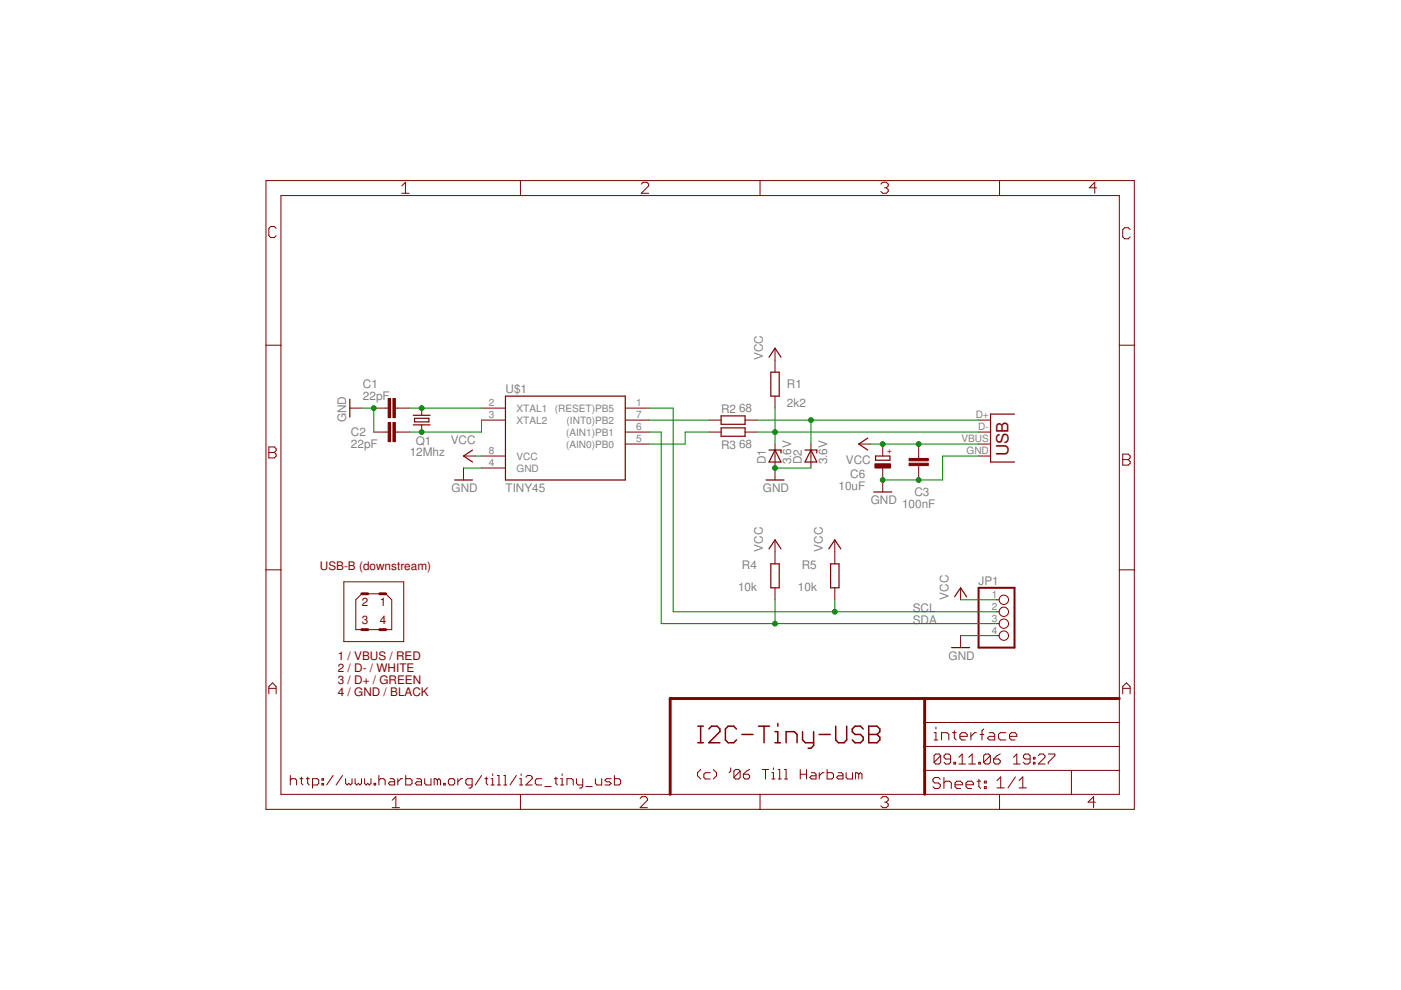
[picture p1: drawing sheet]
<svg xmlns="http://www.w3.org/2000/svg" width="297mm" height="210mm" viewBox="0 0 297 210" stroke-linecap="round" stroke-linejoin="round" font-family="sans-serif">
<g fill="none" stroke="#800000" stroke-width=".21">
<path d="M56.4 38.3h184.1v133.3h-184.1zM85.2 39.4l.8-.7v2.3M110.3 38.3v3.2M136 39l.4-.3h.7l.4 .3v.4l-1.5 1.6h1.5M161.1 38.3v3.2M186.8 39l.4-.3h.7l.4 .3v.4l-.4 .4M187.5 39.8h.4M187.9 39.8l.4 .4v.4l-.4 .4h-.7l-.4-.4M211.9 38.3v3.2M232.5 39.8h-1.6l1.2-1.1v2.3M58.5 48.4l-.3-.4h-.8l-.4 .4v1.6l.4 .4h.8l.3-.4M59.6 41.5h177.7v126.9h-177.7z"/>
<path d="M85.2 41h1.5M239.6 48.7l-.4-.4h-.8l-.4 .4v1.5l.4 .4h.8l.4-.4M56.4 73.2h3.2M164.3 73.8v5.1M237.3 73.2h3.2M57 94.8h1.2l.3 .3v.4l-.3 .4 .3 .4v.4l-.3 .4h-1.2zM57 95.9h1.2M74.2 86.5h2.5M79.2 91.6h3.1M79.2 86.5h3.1M83.8 91.6h3.1M83.8 86.5h3.1"/>
<path d="M89.4 86.5v1.6M89.4 90.1v1.5M98.3 96.7h2.5M98.3 99.2v2.6M102.1 89.1h5.1M102.1 96.7h5.1M102.1 86.5h5.1M102.1 99.2h5.1M132.6 89.1h5M132.6 91.6h5M132.6 94.1h5M132.6 86.5h5"/>
<path d="M150.3 89.1h2.6M150.3 91.6h2.6M158 89.1h2.5M158 91.6h2.5M164.3 84v2.5M164.3 94.1v7.7M171.9 94.1v5.1M182.1 94.1h2.5M187.2 94.1v2.6M187.2 99.2v5.1M194.8 94.1v3.1M194.8 98.7v3.1"/>
<path d="M207.5 89.1h2.5M207.5 91.6h2.5M207.5 94.1h2.5M207.5 96.7h2.5M238 96.3h1.2l.4 .4v.4l-.4 .4 .4 .3v.4l-.4 .4h-1.2zM238 97.5h1.2M164.3 114.5v5M177 114.5v5M56.4 120.8h3.2M72.9 123.4h12.7v12.6h-12.7zM76.7 125.9l-1.3 1.3v6.3h1.3M78 125.9h2.5"/>
<path d="M78 133.5h2.5M81.8 125.9l1.3 1.3v6.3h-1.3M164.3 124.6v2.6M177 124.6v2.6M203.7 124.6v2.6M203.7 134.8v2.5M211.3 127.2h.5M211.3 129.7h.5M211.3 132.2h.5M211.3 134.8h.5M237.3 120.8h3.2M57 147.1v-1.5l.8-.8 .7 .8v1.5"/>
<path d="M57 145.9h1.5M196 158.3h41.3M196 153.2h41.3M198.1 155.3h.3v1.6M198.1 156.9h.7M198.4 154.2v.4M199.6 156.9v-1.6h1.2l.4 .4v1.2M202 155.3h.7M202.3 154.9v1.6l.4 .4M203.5 156.1h1.6v-.4l-.4-.4h-.8l-.4 .4v.8l.4 .4h.8M205.8 155.3v1.6M207 155.3h-.4l-.8 .8"/>
<path d="M207.8 155.7h.8M208.6 154.6l-.4 .3v2M209.7 155.3h.8l.4 .4v1.2h-1.2l-.3-.4 .3-.4h1.2M212.1 159.9l-.7 .3-.7 .7M213.3 155.3h-1.2l-.4 .4v.8l.4 .4h1.2M214 156.1h1.6v-.4l-.4-.4h-.8l-.4 .4v.8l.4 .4h.8M222.2 159.9h1.4v.3l-1.4 1.4v.4M238 145.9h1.6M238 147.1v-1.5l.8-.8 .8 .8v1.5M61.6 164.4v2M61.6 165.4l.3-.3h.7l.3 .3v1M63.6 165.1h.6"/>
<path d="M63.9 164.8v1.3l.3 .3M64.9 165.1h.7M65.2 164.8v1.3l.4 .3M66.3 166.4h.9l.4-.3v-.7l-.4-.3h-.9v2M68.3 165.1h.3v.3h-.3zM68.3 166.1h.3v.3h-.3zM70.6 164.4l-1.3 2M72.6 164.4l-1.3 2M73.3 165.1v1l.3 .3 .4-.3 .3 .3 .3-.3v-1M75.3 165.1v1l.3 .3 .4-.3 .3 .3 .3-.3v-1M77.3 165.1v1l.3 .3 .4-.3 .3 .3 .4-.3v-1M79.3 166.1h.4v.3h-.4z"/>
<path d="M80.3 165.4l.4-.3h.6l.4 .3v1M80.3 164.4v2M82.7 165.1h.6l.4 .3v1h-1l-.4-.3 .4-.3h1M83.1 171.2h1.6M83.1 169.7l.8-.8v2.3M84.3 165.1v1.3M85.3 165.1h-.3l-.7 .7M86 164.4v2h1l.4-.3v-.7l-.4-.3h-1M88.4 165.1h.6l.4 .3v1h-1l-.4-.3 .4-.3h1M90 165.1v1l.4 .3h1v-1.3M92.7 165.4l-.3-.3h-.3v1.3M92.7 165.4v1"/>
<path d="M92.7 165.4l.3-.3 .4 .3v1M94.1 166.1h.3v.3h-.3zM95.1 165.4l.3-.3h.7l.3 .3v.7l-.3 .3h-.7l-.3-.3zM97.1 165.1v1.3M98.1 165.1h-.4l-.6 .7M100.1 166.4h-1l-.3-.3v-.7l.3-.3h1v1.7l-.3 .3h-.4M102.1 164.4l-1.3 2M102.8 165.1h.6M103.1 164.8v1.3l.3 .3M104.1 165.1h.4v1.3M104.1 166.4h.7M104.5 164.1v.3"/>
<path d="M105.5 166.4h.6M105.5 164.4h.3v2M106.8 166.4h.7M106.8 164.4h.3v2M109.5 164.4l-1.4 2M110.2 165.1h.3v1.3M110.2 166.4h.6M110.3 168.4v3.2M110.5 164.1v.3M111.5 164.8l.3-.4h.7l.3 .4v.3l-1.3 1.3h1.3M114.9 165.1h-1.1l-.3 .3v.7l.3 .3h1.1M115.5 166.8h1.4"/>
<path d="M117.5 165.1h.7M117.9 164.8v1.3l.3 .3M118.9 165.1h.3v1.3M118.9 166.4h.6M119.2 164.1v.3M120.2 166.4v-1.3h1l.3 .3v1M122.2 165.1v1l.4 .3h.9M123.5 165.1v1.7l-.3 .3h-.3M124.2 166.8h1.4M126.2 165.1v1l.4 .3h1v-1.3M129.6 165.1h-1l-.4 .3 .4 .4h.6l.4 .3-.4 .3h-1M130.3 164.4v2h1l.3-.3v-.7l-.3-.3h-1"/>
<path d="M135.7 169.3l.4-.4h.8l.4 .4v.4l-1.6 1.5h1.6M148.6 163.2l-.7 .6v.7l.7 .7M150.6 163.8h-1l-.4 .3v.7l.4 .4h1M151.2 163.2l.7 .6v.7l-.7 .7M154.9 162.8v.7l-.3 .3M156.9 163.5v1.3l-.3 .4h-.7l-.3-.4M156.9 163.5l-.3-.3h-.7l-.3 .3v1.3M156.9 163.5l-1.3 1.3M157.6 164.1h1l.3 .4v.3l-.3 .4h-.7l-.3-.4zM158.9 163.2l-.6 .3-.7 .6M161.1 168.4v3.2M161.6 163.2h1.4"/>
<path d="M162.3 163.2v2M163.6 163.8h.4v1.4M163.6 165.2h.7M164 162.8v.4M165 165.2h.7M165 163.2h.3v2M166.3 165.2h.7M166.3 163.2h.4v2M169.7 164.1h1.3M169.7 163.2v2M171 163.2v2M172 163.8h.7l.3 .3v1.1h-1l-.3-.4 .3-.3h1"/>
<path d="M173.7 163.8v1.4M174.7 163.8h-.3l-.7 .7M175.4 163.2v2h1l.3-.4v-.7l-.3-.3h-1M177.7 163.8h.7l.3 .3v1.1h-1l-.3-.4 .3-.3h1M179.4 163.8v1l.3 .4h1v-1.4M182.1 164.1l-.4-.3h-.3v1.4M182.1 164.1v1.1M182.1 164.1l.3-.3 .4 .3v1.1M186.8 169.3l.4-.4h.7l.4 .4v.4l-.4 .4M187.5 170.1h.4M187.9 170.1l.4 .4v.4l-.4 .3h-.7l-.4-.3M196 163.3h41.3"/>
<path d="M199.4 165.2l-.4-.4h-.8l-.4 .4v.4l.4 .4h.8l.4 .4v.4l-.4 .4h-.8l-.4-.4M199.5 160.2l-.4-.3h-.7l-.4 .3v1.4M199.5 160.2v1.4l-.4 .4h-.7l-.4-.4M199.5 160.2l-1.5 1.4M200.1 164.8v2.4M200.1 166l.4-.4h.8l.4 .4v1.2M201.5 160.9h-1l-.3-.3v-.4l.3-.3h.7l.3 .3v1.4l-.3 .4h-.7l-.3-.4M202.2 161.6h.4v.4h-.4zM202.5 166.4h1.5v-.4l-.4-.4h-.7l-.4 .4v.8l.4 .4h.7M203.3 162h1.4M203.3 160.6l.7-.7v2.1M204.8 166.4h1.6v-.4l-.4-.4h-.8l-.4 .4v.8l.4 .4h.8"/>
<path d="M205.4 162h1.4M205.4 160.6l.7-.7v2.1M207.2 165.6h.7M207.5 161.6h.4v.4h-.4zM207.5 165.2v1.6l.4 .4M208.7 165.6h.4v.4h-.4zM208.7 166.8h.4v.4h-.4zM210 160.2l-.4-.3h-.7l-.3 .3v1.4M210 160.2v1.4l-.4 .4h-.7l-.3-.4M210 160.2l-1.4 1.4M210.7 160.9h1l.4 .4v.3l-.4 .4h-.7l-.3-.4zM211.4 167h1.5"/>
<path d="M211.4 165.5l.8-.8v2.3M211.9 168.4v3.2M214.9 160.6l.7-.7v2.1M214.9 162h1.4M215.3 164.7l-1.6 2.3M216.1 167h1.5M216.1 165.5l.8-.8v2.3M218.4 160.9h-1.1l-.3-.3v-.4l.3-.3h.7l.4 .3v1.4l-.4 .4h-.7l-.3-.4M219.1 161.6h.3v.4h-.3zM219.1 160.6h.3v.3h-.3zM220.1 160.2l.4-.3h.7l.4 .3v.4l-1.5 1.4h1.5M227.2 163.3v5.1"/>
<path d="M232.2 170.1h-1.5l1.2-1.2v2.3"/>
<circle cx="212.8" cy="134.8" r=".99"/>
<circle cx="212.8" cy="127.2" r=".99"/>
<circle cx="212.8" cy="129.7" r=".99"/>
<circle cx="212.8" cy="132.2" r=".99"/>
</g>
<path d="M76.7 125.9h1.3M76.7 133.5h1.3M80.5 125.9h1.3M80.5 133.5h1.3M196 148.1v20.3M237.3 148.1h-95.2v20.3" fill="none" stroke="#800000" stroke-width=".61"/>
<g fill="none" stroke="#800000" stroke-width=".32">
<path d="M148 157.5h1.1M148 154h1.1M148.5 154v3.5M150.3 154.6l.6-.6h1.1l.6 .6v.5l-2.3 2.4h2.3M156.1 154.6l-.5-.6h-1.2l-.6 .6v2.3l.6 .6h1.2l.5-.6M157.3 155.7h2.3M160.8 154h2.4M162 154v3.5M164.3 157.5h1.2M164.3 155.1h.6v2.4M164.9 153.4v.6M166.7 157.5v-2.4h1.7l.6 .6v1.8"/>
<path d="M170.2 155.1v1.8l.6 .6h1.7M172.5 155.1v3l-.6 .5h-.6M173.7 155.7h2.3M177.2 154v2.9l.6 .6h1.1l.6-.6v-2.9M183 154.6l-.6-.6h-1.1l-.6 .6v.5l.6 .6h1.1l.6 .6v.6l-.6 .6h-1.1l-.6-.6M184.2 154h1.7l.6 .6v.5l-.6 .6 .6 .6v.6l-.6 .6h-1.7zM184.2 155.7h1.7"/>
</g>
<g fill="none" stroke="#800000" stroke-width=".25">
<path d="M163 75.7l1.3-1.9 1.3 1.9M163.4 78.9h1.8v5.1h-1.8zM74.2 84.6v3.8M87.6 88.1h3.6M87.6 90.1h3.6M87.9 88.7h3v.8h-3zM100.2 95.4l-1.9 1.3 1.9 1.3M107.2 84h25.4v17.8h-25.4zM152.9 90.7h5.1v1.8h-5.1zM152.9 88.2h5.1v1.8h-5.1zM163 95.4h2.6v.7M164.3 95.4l1.3 2.6h-2.6z"/>
<path d="M170.7 95.4h2.5v.7M171.9 95.4l1.3 2.6h-2.5zM184 92.9l-1.9 1.2 1.9 1.3M185.6 96.7h3.1v.9h-3.1zM215.1 87.8h-5.1v10.2h5.1M96.4 101.8h3.8M162.4 101.8h3.8M163 116.4l1.3-1.9 1.3 1.9M163.4 119.5h1.8v5.1h-1.8zM175.7 116.4l1.3-1.9 1.3 1.9M176.1 119.5h1.8v5.1h-1.8zM185.3 104.3h3.8"/>
<path d="M201.8 137.3h3.8M202.4 126.5l1.3-1.9 1.2 1.9"/>
</g>
<g fill="#800000" stroke="#800000" stroke-width=".21">
<path d="M83.3 84.5h.5v4.1h-.5z"/>
<path d="M82.3 84.5h.5v4.1h-.5z"/>
<path d="M83.3 89.6h.5v4h-.5z"/>
<path d="M82.3 89.6h.5v4h-.5z"/>
<path d="M192.7 98.2h4.1v.5h-4.1z"/>
<path d="M192.7 97.2h4.1v.5h-4.1z"/>
<path d="M185.5 98.3h3.3v.9h-3.3z"/>
</g>
<path d="M207.5 124.6h7.6v12.7h-7.6z" fill="none" stroke="#800000" stroke-width=".42"/>
<g fill="none" stroke="#008000" stroke-width=".21">
<path d="M76.7 86.5h2.5v5.1M86.9 86.5h15.2M98.3 99.2h3.8M100.8 96.7h1.3M102.1 89.1v2.5h-15.2M137.6 86.5h5.1v43.2h68.6M137.6 91.6h2.6v40.6h71.1M137.6 89.1h12.7M150.3 91.6h-5v2.5h-7.7M160.5 91.6h47M160.5 89.1h47M164.3 99.2h7.6"/>
<path d="M164.3 86.5v7.6M171.9 89.1v5M184.6 94.1h22.9M207.5 96.7h-7.6v5.1h-12.7M164.3 127.2v5M177 127.2v2.5M203.7 134.8h7.6M203.7 127.2h7.6"/>
</g>
<g fill="#008000" stroke="#008000" stroke-width=".21">
<circle cx="194.8" cy="101.8" r=".51"/>
<circle cx="187.2" cy="101.8" r=".51"/>
<circle cx="79.2" cy="86.5" r=".51"/>
<circle cx="164.3" cy="99.2" r=".51"/>
<circle cx="89.4" cy="86.5" r=".51"/>
<circle cx="89.4" cy="91.6" r=".51"/>
<circle cx="187.2" cy="94.1" r=".51"/>
<circle cx="194.8" cy="94.1" r=".51"/>
<circle cx="171.9" cy="89.1" r=".51"/>
<circle cx="164.3" cy="132.2" r=".51"/>
<circle cx="177" cy="129.7" r=".51"/>
<circle cx="164.3" cy="91.6" r=".51"/>
</g>
<text font-size="3.6" fill="#800000" x="213.8" y="96.7" transform="rotate(-90 213.8 96.7)">USB</text>
<g font-size="2.5" fill="#808080">
<text x="161.8" y="76.4" transform="rotate(-90 161.8 76.4)">VCC</text>
<text x="77" y="82.3">C1</text>
<text x="107.2" y="83.2">U$1</text>
<text x="166.8" y="82.2">R1</text>
<text x="73.4" y="89.5" transform="rotate(-90 73.4 89.5)">GND</text>
<text x="77" y="84.9">22pF</text>
<text x="152.9" y="87.6">R2</text>
<text x="156.7" y="87.3">68</text>
<text x="166.8" y="86.3">2k2</text>
<text x="74.4" y="95">22pF</text>
<text x="74.4" y="92.5">C2</text>
<text x="88.1" y="94.4">Q1</text>
<text x="95.6" y="94.2">VCC</text>
<text x="152.9" y="95.2">R3</text>
<text x="156.7" y="94.9">68</text>
<text x="86.9" y="96.7">12Mhz</text>
<text x="162.4" y="98.5" transform="rotate(-90 162.4 98.5)">D1</text>
<text x="167.7" y="98.5" transform="rotate(-90 167.7 98.5)">3.6V</text>
<text x="170" y="98.5" transform="rotate(-90 170 98.5)">D2</text>
<text x="175.4" y="98.5" transform="rotate(-90 175.4 98.5)">3.6V</text>
<text x="179.4" y="98.5">VCC</text>
<text x="180.3" y="101.3">C6</text>
<text x="95.7" y="104.3">GND</text>
<text x="107.2" y="104.3">TINY45</text>
<text x="161.8" y="104.3">GND</text>
<text x="177.8" y="103.8">10uF</text>
<text x="184.6" y="106.8">GND</text>
<text x="191.3" y="107.7">100nF</text>
<text x="193.9" y="105.2">C3</text>
<text x="161.8" y="117" transform="rotate(-90 161.8 117)">VCC</text>
<text x="174.5" y="117" transform="rotate(-90 174.5 117)">VCC</text>
<text x="156.5" y="125.4">10k</text>
<text x="157.3" y="120.6">R4</text>
<text x="169.2" y="125.4">10k</text>
<text x="170" y="120.6">R5</text>
<text x="207.5" y="124">JP1</text>
<text x="193.5" y="129.7">SCL</text>
<text x="201.1" y="127.2" transform="rotate(-90 201.1 127.2)">VCC</text>
<text x="193.5" y="132.2">SDA</text>
<text x="201.1" y="139.9">GND</text>
</g>
<g font-size="2.5" fill="#800000">
<text x="67.8" y="120.8">USB-B (downstream)</text>
<text x="76.7" y="128.4">2</text>
<text x="80.5" y="128.4">1</text>
<text x="76.7" y="132.2">3</text>
<text x="80.5" y="132.2">4</text>
<text x="71.6" y="139.9">1 / VBUS / RED</text>
<text x="71.6" y="142.4">2 / D- / WHITE</text>
<text x="71.6" y="144.9">3 / D+ / GREEN</text>
<text x="71.6" y="147.5">4 / GND / BLACK</text>
</g>
<g font-size="2.1" fill="#808080">
<text x="103.7" y="88.7">3</text>
<text x="103.7" y="86.2">2</text>
<text x="109.5" y="89.8">XTAL2</text>
<text x="109.5" y="87.3">XTAL1</text>
<text x="117.6" y="87.3">(RESET)PB5</text>
<text x="120.1" y="89.8">(INT0)PB2</text>
<text x="134.9" y="86.2">1</text>
<text x="134.9" y="88.7">7</text>
<text x="206.9" y="88.7">D+</text>
<text x="120" y="92.4">(AIN1)PB1</text>
<text x="120" y="94.9">(AIN0)PB0</text>
<text x="134.9" y="91.3">6</text>
<text x="134.9" y="93.8">5</text>
<text x="203.8" y="93.8">VBUS</text>
<text x="207.4" y="91.3">D-</text>
<text x="103.7" y="96.3">8</text>
<text x="103.7" y="98.9">4</text>
<text x="109.5" y="97.5">VCC</text>
<text x="109.5" y="100">GND</text>
<text x="204.9" y="96.3">GND</text>
<text x="210.3" y="126.8">1</text>
<text x="210.3" y="129.3">2</text>
<text x="210.3" y="131.9">3</text>
<text x="210.3" y="134.4">4</text>
</g>
<text font-size="1.8" fill="#800000" x="189" y="96.3" transform="rotate(-90 189 96.3)">+</text>
</svg>
